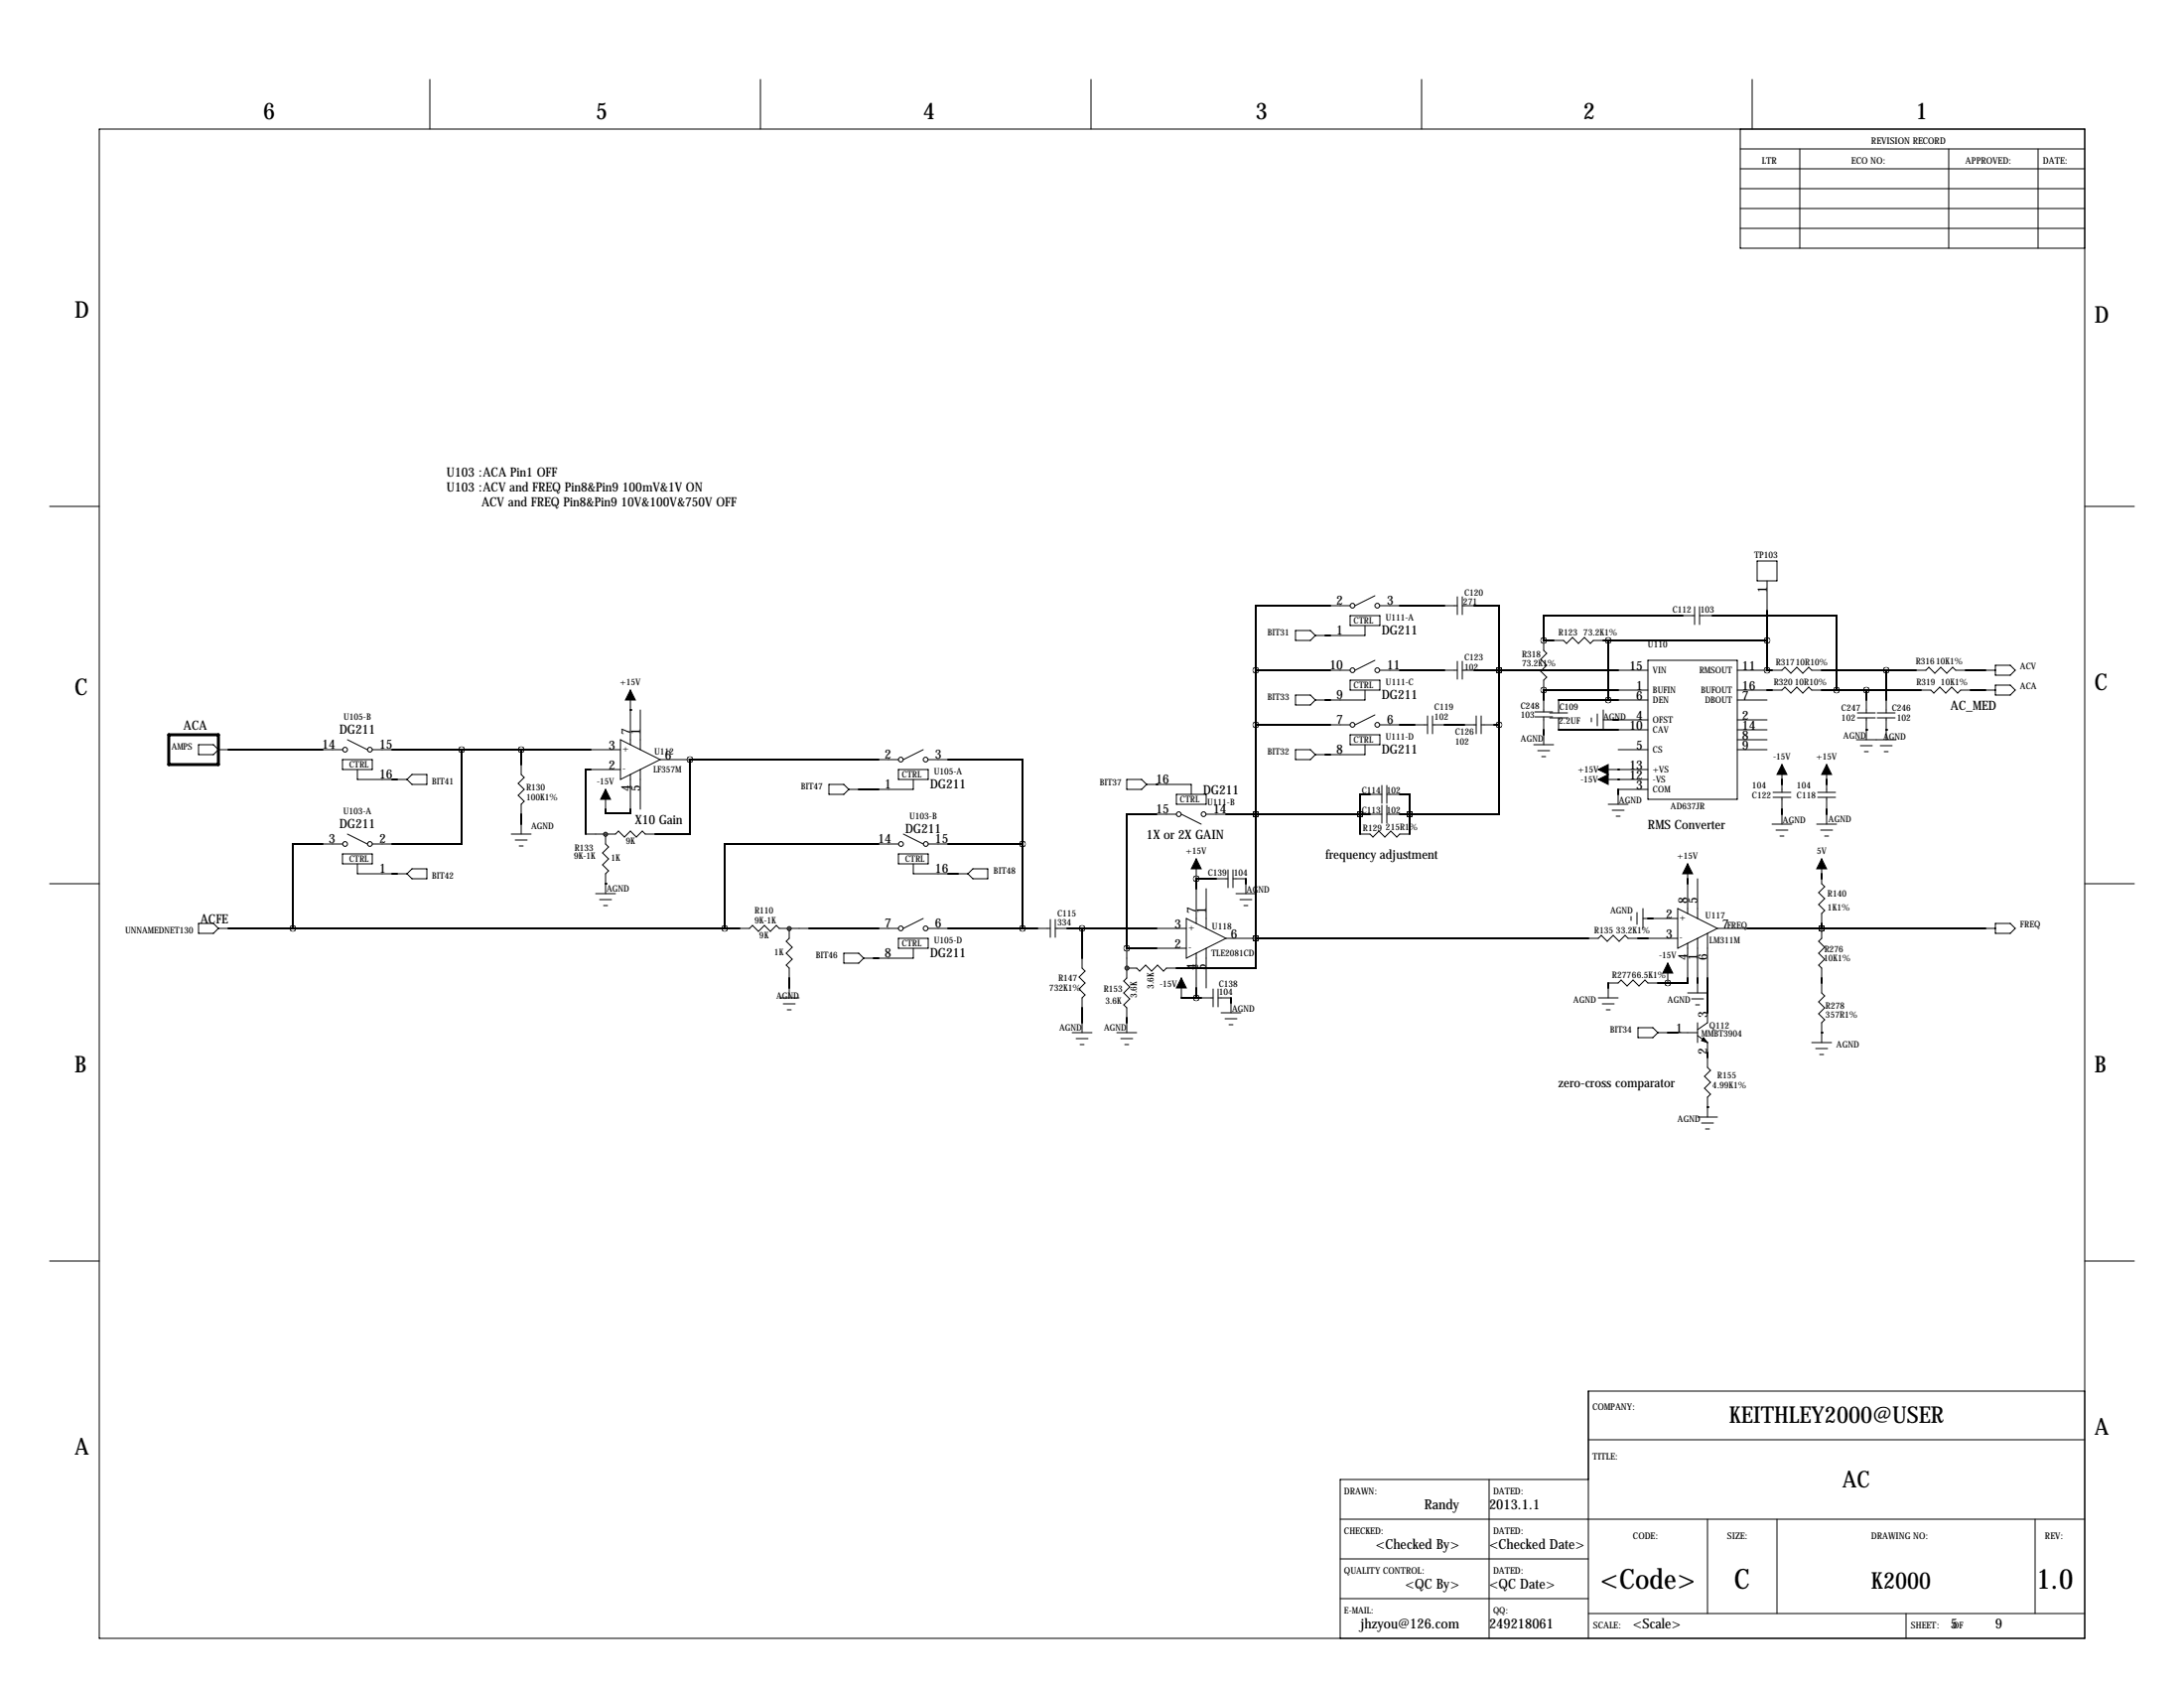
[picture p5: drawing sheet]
<svg xmlns="http://www.w3.org/2000/svg" width="559mm" height="432mm" viewBox="0 0 559 432" stroke-linecap="round" stroke-linejoin="round" font-family="sans-serif">
<g fill="none" stroke="#000" stroke-width=".25">
<path d="M25.4 33h508v386.1h-508zM110 20.3v12.7M194.6 20.3v12.7M279.1 20.3v12.7M363.7 20.3v12.7M445.3 38.1h88.1M445.3 33v30.5h88.1M448.3 20.3v12.7M460.5 38.1v25.4M498.6 38.1v25.4M521.5 38.1v25.4M445.3 48.3h88.1"/>
<path d="M445.3 43.2h88.1M445.3 53.3h88.1M445.3 58.4h88.1M12.7 129.5h12.7M533.4 129.5h12.7M340.4 154.9h5M345.4 157.5h7.7v2.5h-7.7zM351.8 152.4l-5.1 2.5M353.1 154.9h5M369.6 154.9h3.3M372.9 152.7v4.5M374.1 154.9h3.1"/>
<path d="M374.1 152.7v4.5M430.5 157.5h3.1M433.6 155.2v4.6M434.8 157.5h3.3M434.8 155.2v4.6M449.6 143.5h5.1v5.1h-5.1zM452.1 148.6v7.6M161.3 176.5v14M331.5 161.3h3.8l1.2 1.3-1.2 1.2h-3.8zM331.5 177.8h3.8l1.2 1.3-1.2 1.2h-3.8zM336.5 179.1h2.6M336.5 162.6h2.6"/>
<path d="M340.4 171.4h5M345.4 174h7.7v2.5h-7.7zM349.2 176.5v2.6h-8.8M349.2 160v2.6h-8.8M351.8 168.9l-5.1 2.5M353.1 171.4h5M369.6 171.4h3.3M372.9 169.2v4.5M374.1 171.4h3.1M374.1 169.2v4.5M395 163.8v2.6l.7 .7-1.5 1.6 1.5 1.5-1.5 1.5 1.5 1.5-.7 .8v2.5M395 179.1v3"/>
<path d="M397.5 163.8h2.5l.8 .8 1.5-1.5 1.6 1.5 1.5-1.5 1.5 1.5 .8-.8h2.5M398.8 179.1v3.3M414 176.5h7.6M414 171.4h7.6M414 179.1h7.6M421.6 168.9h22.9v35.6h-22.9zM444.5 176.5h7.6M444.5 171.4h7.6M444.5 179.1h7.6M453.4 176.5h2.5l.8-.7 1.5 1.5 1.5-1.5 1.6 1.5 1.5-1.5 .7 .7h2.6M453.4 171.4h2.5l.8-.7 1.5 1.5 1.5-1.5 1.6 1.5 1.5-1.5 .7 .7h2.6M477.5 179.1v3.3"/>
<path d="M482.6 179.1v3.3M490.2 171.4h2.6l.7-.7 1.5 1.5 1.6-1.5 1.5 1.5 1.5-1.5 .8 .7h2.5M491.5 176.5h2.5l.8 .8 1.5-1.5 1.5 1.5 1.6-1.5 1.5 1.5 .7-.8h2.6M508 176.5h2.5M508 171.4h2.5M510.5 175.3h3.8l1.3 1.2-1.3 1.3h-3.8zM510.5 170.2h3.8l1.3 1.2-1.3 1.3h-3.8zM50.8 190.5h3.8l1.3 1.3-1.3 1.2h-3.8zM55.9 191.8h2.5M82.5 191.8h5.1M87.6 194.3h7.6v2.5h-7.6zM88.9 189.2l5.1 2.6"/>
<path d="M91.4 196.8v2.6h8.9M95.2 191.8h5.1M101.6 199.4h2.5M105.4 198.1h3.8v2.6h-3.8l-1.3-1.3zM133.3 195.6v2.5l.8 .8-1.5 1.5 1.5 1.5-1.5 1.6 1.5 1.5-.8 .7v2.6M151.1 191.8h7.6M151.1 196.8h7.6M158.7 189.2l10.2 5.1-10.2 5.1zM161.3 198.1v8.9M163.8 181.6v10.2M163.8 196.8v10.2M168.9 194.3h7.6"/>
<path d="M224.8 194.3h5.1M229.9 196.8h7.6v2.6h-7.6zM233.7 199.4v2.5h-8.9M236.2 191.8l-5.1 2.5M237.5 194.3h5.1M288.3 199.4h3.8l1.3 1.3-1.3 1.2h-3.8zM331.5 191.8h3.8l1.2 1.2-1.2 1.3h-3.8zM336.5 193h2.6M340.4 185.4h5M345.4 188h7.7v2.5h-7.7zM349.2 190.5v2.5h-8.8M351.8 182.9l-5.1 2.5"/>
<path d="M353.1 185.4h5M361.9 185.4h3.4M365.3 183.1v4.6M366.5 185.4h3.1M366.5 183.1v4.6M374.6 185.4h3.1M377.7 183.1v4.6M379 185.4h3.3M379 183.1v4.6M392.4 190.5h5.1M392.7 183.4h4.6M392.7 182.1h4.6"/>
<path d="M393.4 192h3.1M394.5 193.5h1M395 183.4v3.3M395 188v2.5M396.5 182.4h4.6M396.5 183.6h4.6M398.8 183.6v3.1M407.2 183.6v1.1M408.7 182.6v3.1M408.9 196.8h12.7M408.9 199.4h12.7M410.2 184.1h2.5"/>
<path d="M410.2 181.6v5.1M414 191.8h7.6M414 184.1h7.6M414 186.7h7.6M444.5 191.8h7.6M444.5 184.1h7.6M444.5 189.2h7.6M444.5 186.7h7.6M455.9 195.6v7.1M467.4 195.6v7.1M475 189.2h10.1M475.2 182.4h4.6"/>
<path d="M475.2 183.6h4.6M476 190.8h3M477 192.3h1M477.5 183.6v5.6M480.3 182.4h4.6M480.3 183.6h4.6M481.1 190.8h3M482.1 192.3h1M482.6 183.6v5.6M82.5 215.9h5.1M87.6 218.4h7.6v2.6h-7.6zM88.9 213.4l5.1 2.5"/>
<path d="M95.2 215.9h5.1M130.8 213.4h5.1M131.8 214.9h3.1M132.8 216.4h1.1M133.3 210.8v2.6M149.9 213.4h7.6l.7-.8 1.6 1.5 1.5-1.5 1.5 1.5 1.5-1.5 .8 .8h2.5M154.9 213.4v2.5l.8 .8-1.5 1.5 1.5 1.5-1.5 1.5 1.5 1.6-.8 .7v5.1M154.9 201.9v5.1M212.1 200.7h3.8l1.3 1.2-1.3 1.3h-3.8zM217.2 201.9h2.5M224.8 215.9h5.1M229.9 218.4h7.6v2.6h-7.6z"/>
<path d="M231.1 213.4l5.1 2.5M237.5 215.9h5.1M293.4 200.7h11.4v2.5M295.9 208.3h5.1M301 203.2h7.6v2.5h-7.6zM302.3 208.3l5 2.5M306.1 219.7v5.1M308.6 208.3h5.1M348 213.4h2.5l.8 .7 1.5-1.5 1.5 1.5 1.6-1.5 1.5 1.5 .7-.7h2.6M350.5 208.3h3.1M350.5 203.2h3.1M353.6 200.9v4.6"/>
<path d="M353.6 206v4.6M354.8 208.3h3.3M354.8 200.9v4.6M354.8 206v4.6M354.8 203.2h3.3M411.5 205.7h5.1M412.5 207.3h3M413.5 208.8h1M414 201.9h7.6M414 203.2v2.5M453.4 210.8h5.1M453.6 202.7h4.6"/>
<path d="M453.6 204h4.6M454.4 212.3h3.1M455.4 213.9h1M455.9 204v3M455.9 208.3v2.5M464.8 210.8h5.1M465.1 202.7h4.5M465.1 204h4.5M465.8 212.3h3.1M466.1 219.7v6.4l.8 .7-1.6 1.5 1.6 1.6-1.6 1.5 1.6 1.5-.8 .8v2.5M466.9 213.9h1M467.4 204v3"/>
<path d="M467.4 208.3v2.5M12.7 226.1h12.7M50.8 236.2h3.8l1.3 1.3-1.3 1.3h-3.8zM55.9 237.5h2.5M91.4 221v2.5h8.9M101.6 223.5h2.5M105.4 222.2h3.8v2.6h-3.8l-1.3-1.3zM152.4 228.6h5.1M153.4 230.1h3.1M154.4 231.6h1M189.2 237.5h2.6l.7-.8 1.6 1.6 1.5-1.6 1.5 1.6 1.5-1.6 .8 .8h7.6M201.9 237.5v2.5l-.7 .8 1.5 1.5-1.5 1.5 1.5 1.6-1.5 1.5 .7 .7v2.6"/>
<path d="M224.8 237.5h5.1M233.7 221v2.5h8.9M236.2 234.9l-5.1 2.6M237.5 237.5h5.1M245.1 223.5h2.5M248.9 222.2h3.8v2.6h-3.8l-1.3-1.3zM265.4 237.5h3.3M268.7 235.2v4.6M270 237.5h3M270 235.2v4.6M295.9 237.5h7.6M303.5 234.9l10.2 5.1-10.2 5.1z"/>
<path d="M306.1 227.3v8.9M308.6 227.3v10.2M311.1 224.8h3.1M314.2 222.5v4.6M315.5 224.8h3.3M315.5 222.5v4.6M316.2 228.6h5.1M317.2 230.1h3.1M318.3 231.6h1M318.8 226.1v2.5M417.3 234.4v1.1M418.8 233.4v3.1"/>
<path d="M420.4 234.9h8.9M420.4 232.4v5.1M429.3 232.4l10.1 5.1-10.1 5.1zM431.8 221v12.7M434.3 224.8v10.1M436.9 238.8v11.4M439.4 237.5h7.6M466.1 237.5v2.5l-.8 .8 1.6 1.5-1.6 1.5 1.6 1.6-1.6 1.5 .8 .7v2.6M508 237.5h2.5M510.5 236.2h3.8l1.3 1.3-1.3 1.3h-3.8zM533.4 226.1h12.7M199.4 255.3h5.1"/>
<path d="M200.4 256.8h3.1M201.4 258.3h1M201.9 252.7v2.6M215.9 243.8h3.8l1.3 1.3-1.3 1.3h-3.8zM221 245.1h2.5M229.9 240h7.6v2.6h-7.6zM233.7 242.6v2.5h-8.9M276.9 245.1v2.5l.7 .8-1.5 1.5 1.5 1.6-1.5 1.5 1.5 1.5-.7 .8v2.5M288.3 247.6h2.5l.8 .8 1.5-1.5 1.5 1.5 1.6-1.5 1.5 1.5 .7-.8h2.6M288.3 242.6v7.6l-.8 .8 1.6 1.5-1.6 1.5 1.6 1.5-1.6 1.5 .8 .8v2.5M295.9 242.6h7.6M302.3 250.2v5.1"/>
<path d="M306.1 243.8v8.9M307.3 255.3h3.1M308.6 242.6v10.1M310.4 253v4.6M311.7 255.3h3.3M311.7 253v4.6M312.4 259.1h5.1M313.7 240h7.6M315 256.5v2.6M406.4 240h2.5l.8-.7 1.5 1.5 1.5-1.5 1.6 1.5 1.5-1.5 .8 .7h2.5M408.9 255.3h5.1M410 256.8h3"/>
<path d="M411 258.3h1M411.5 251.5h2.5l.8-.8 1.5 1.5 1.5-1.5 1.6 1.5 1.5-1.5 .7 .8h2.6M411.5 252.7v2.6M421.6 240h7.7M426.7 246.4v5.1M431.8 241.3v8.9M431.8 254h5.1M432.8 255.5h3.1M433.8 257h1M434.3 240v10.2M434.3 251.5v2.5M436.9 259.1v2.5l-2.6 1.8"/>
<path d="M466.1 251.5v2.5l.8 .8-1.6 1.5 1.6 1.5-1.6 1.5 1.6 1.6-.8 .7v5.1M274.3 264.2h5.1M275.3 265.7h3.1M276.4 267.2h1M276.9 261.6v2.6M285.8 264.2h5M286.8 265.7h3M287.8 267.2h1M288.3 261.6v2.6M313.4 260.6h3.1M314.5 262.1h1M419.1 262.9h3.8l1.3 1.3-1.3 1.2h-3.8z"/>
<path d="M424.2 264.2h2.5M429.3 264.2h5M434.3 264.9l2.6 1.8v2.5M434.3 261.6v5.1M436.9 270.5v2.5l.7 .8-1.5 1.5 1.5 1.6-1.5 1.5 1.5 1.5-.7 .8v5.1M463.5 266.7h5.1M464.6 268.2h3M465.6 269.7h1M434.3 285.8h5.1M435.4 287.3h3M436.4 288.8h1M12.7 322.6h12.7"/>
<path d="M533.4 322.6h12.7M533.4 355.9h-127v63.2M381 378.5v40.6M406.4 368.3h127M406.4 378.5h-63.5v40.6M342.9 388.6h190.5M342.9 398.8h63.5M436.9 388.6v24.1M454.7 388.6v24.1M520.7 388.6v24.1M342.9 408.9h63.5M406.4 412.7h127"/>
<path d="M487.7 412.7v6.4"/>
<circle cx="346" cy="154.9" r=".61"/>
<circle cx="352.4" cy="154.9" r=".61"/>
<circle cx="346" cy="171.4" r=".61"/>
<circle cx="352.4" cy="171.4" r=".61"/>
<circle cx="88.3" cy="191.8" r=".61"/>
<circle cx="94.6" cy="191.8" r=".61"/>
<circle cx="230.5" cy="194.3" r=".61"/>
<circle cx="236.8" cy="194.3" r=".61"/>
<circle cx="346" cy="185.4" r=".61"/>
<circle cx="352.4" cy="185.4" r=".61"/>
<circle cx="88.3" cy="215.9" r=".61"/>
<circle cx="94.6" cy="215.9" r=".61"/>
<circle cx="154.9" cy="213.4" r=".51"/>
<circle cx="230.5" cy="215.9" r=".61"/>
<circle cx="236.9" cy="215.9" r=".61"/>
<circle cx="301.6" cy="208.3" r=".61"/>
<circle cx="307.9" cy="208.3" r=".61"/>
<circle cx="201.9" cy="237.5" r=".51"/>
<circle cx="230.5" cy="237.5" r=".61"/>
<circle cx="236.8" cy="237.5" r=".61"/>
<circle cx="288.3" cy="247.6" r=".51"/>
</g>
<path d="M43.2 188h12.7v7.6h-12.7z" fill="none" stroke="#000" stroke-width=".76"/>
<path d="M161.3 176.5l1.3 2.6h-2.6zM408.9 196.8l2.6-1.2v2.5zM408.9 199.4l2.6-1.3v2.6zM455.9 195.6l1.3 2.5h-2.5zM467.4 195.6l1.2 2.5h-2.5zM154.9 201.9l1.3 2.6h-2.5zM306.1 219.7l1.2 2.5h-2.5zM466.1 219.7l1.3 2.5h-2.6zM431.8 221l1.3 2.5h-2.6zM302.3 250.2l1.2 2.5h-2.5zM426.7 246.4l1.3 2.5h-2.6zM435.9 265.4l1 1.3-1.5-.5z" fill="#000" stroke="#000" stroke-width=".25"/>
<g fill="none" stroke="#000" stroke-width=".51">
<path d="M340.4 154.9h-19.1v16.5M358.1 154.9h11.5M377.2 154.9h6.3v16.5M430.5 157.5h-35.5v6.3M438.1 157.5h31.8v19M452.1 156.2v15.2M321.3 171.4h19.1M321.3 171.4v68.6M339.1 179.1h1.3M339.1 162.6h1.3M358.1 171.4h11.5M377.2 171.4h36.8"/>
<path d="M383.5 171.4h.1M383.5 171.4v14M395 176.5h.1M395 163.8h.1M395 176.5v2.6M395 176.5h19M395 163.8h2.5M398.8 179.1h15.2M410.2 163.8h41.9M411.5 163.8v15.3M452.1 171.4h.1M452.1 176.5h1.3"/>
<path d="M452.1 171.4h1.3M466.1 176.5h25.4M466.1 171.4h24.1M477.5 176.5v2.6M482.6 171.4v7.7M502.9 171.4h5.1M504.2 176.5h3.8M58.4 191.8h24.1M100.3 191.8h50.8M100.3 199.4h1.3M118.1 191.8v24.1h-17.8M133.3 191.8v3.8"/>
<path d="M151.1 196.8h-1.2v16.6M161.3 181.6h.1M176.5 194.3v19.1h-8.9M176.5 194.3h.1M176.5 194.3h48.3M242.6 194.3h19v21.6M321.3 185.4h19.1M339.1 193h1.3M358.1 185.4h3.8M369.6 185.4h5M382.3 185.4h1.2M383.5 185.4v22.9h-22.8"/>
<path d="M395 186.7v1.3M398.8 186.7h15.2M412.7 184.1h1.3M414 196.8h.1M414 199.4h.1M455.9 199.4v1.3M467.4 199.4v1.3M477.5 186.7h.1M482.6 186.7h.1M82.5 215.9h-7.6v21.6M133.3 208.3v2.5M154.9 207v1h6.4v-1"/>
<path d="M219.7 201.9h5.1M224.8 215.9h-39.4v21.6M242.6 215.9h19M261.6 215.9v21.6M295.9 200.7h.1M295.9 208.3h-7.6v34.3M313.7 208.3h36.8M321.3 208.3h.1M348 208.3h.1M348 208.3v5.1M350.5 203.2h-2.5v5.1M358.1 203.2h2.6v5.1"/>
<path d="M358.1 208.3h2.6M360.7 208.3h.1M360.7 208.3v5.1M414 201.9v1.3M455.9 207v1.3M467.4 207v1.3M58.4 237.5h130.8M100.3 223.5h1.3M154.9 226.1h.1M207 237.5h17.8M242.6 237.5h22.8M242.6 223.5h2.5"/>
<path d="M273 237.5h22.9M276.9 237.5v7.6M306.1 224.8h.1M306.1 224.8v2.5M306.1 224.8h5M318.8 224.8v1.3M421.6 234.9h1.3M431.8 224.8v1.3M447 237.5h61M466.1 237.5h.1M466.1 223.5v1.3M466.1 236.2v1.3"/>
<path d="M201.9 250.2v2.5M223.5 245.1h1.3M276.9 257.8v3.8M288.3 242.6h.1M288.3 242.6h7.6M302.3 255.3h5M306.1 252.7v2.6M315 255.3v1.2M321.3 240v7.6h-20.3M321.3 240h.1M321.3 240h85.1M411.5 251.5v1.2"/>
<path d="M419.1 240h2.5M424.2 251.5h2.5M426.7 251.5h.1M431.8 250.2v1.3h-5.1M434.3 250.2v1.3M436.9 250.2v8.9M466.1 250.2v1.3M288.3 260.3v1.3M426.7 264.2h2.6M436.9 269.2v1.3M466.1 264.2h.1M436.9 283.2h.1"/>
</g>
<path d="M347.9 208.3a.05 .05 0 0 0 .1 0 .05 .05 0 0 0-.1 0zM482.5 171.4a.1 .1 0 0 0 .2 0 .1 .1 0 0 0-.2 0zM452.1 171.4a.05 .05 0 0 0 .1 0 .05 .05 0 0 0-.1 0zM394.9 176.5a.05 .05 0 0 0 .1 0 .05 .05 0 0 0-.1 0zM452.1 163.8a.05 .05 0 0 0 .1 0 .05 .05 0 0 0-.1 0zM411.4 179.1a.06 .06 0 0 0 .1 0 .06 .06 0 0 0-.1 0zM466 237.5a.05 .05 0 0 0 .1 0 .05 .05 0 0 0-.1 0zM466 237.5a.05 .05 0 0 0 .1 0 .05 .05 0 0 0-.1 0zM176.5 194.3a.05 .05 0 0 0 .1 0 .05 .05 0 0 0-.1 0zM426.7 251.5a.05 .05 0 0 0 .1 0 .05 .05 0 0 0-.1 0zM306 224.8a.05 .05 0 0 0 .1 0 .05 .05 0 0 0-.1 0zM306 255.3a.05 .05 0 0 0 .1 0 .05 .05 0 0 0-.1 0zM276.8 237.5a.06 .06 0 0 0 .1 0 .06 .06 0 0 0-.1 0zM321.3 240a.05 .05 0 0 0 .1 0 .05 .05 0 0 0-.1 0zM347.9 208.3a.05 .05 0 0 0 .1 0 .05 .05 0 0 0-.1 0zM288.2 242.6a.05 .05 0 0 0 .1 0 .05 .05 0 0 0-.1 0zM469.8 176.5a.1 .1 0 0 0 .2 0 .1 .1 0 0 0-.2 0zM477.5 176.5a.05 .05 0 0 0 .1 0 .05 .05 0 0 0-.1 0zM411.4 163.8a.06 .06 0 0 0 .1 0 .06 .06 0 0 0-.1 0zM394.9 163.8a.05 .05 0 0 0 .1 0 .05 .05 0 0 0-.1 0zM321.3 240a.05 .05 0 0 0 .1 0 .05 .05 0 0 0-.1 0zM383.5 185.4a.05 .05 0 0 0 .1 0 .05 .05 0 0 0-.1 0zM383.5 171.5a.05 .05 0 0 0 .1 0 .05 .05 0 0 0-.1 0zM321.3 171.5a.05 .05 0 0 0 .1 0 .05 .05 0 0 0-.1 0zM321.3 185.4a.05 .05 0 0 0 .1 0 .05 .05 0 0 0-.1 0zM321.3 208.3a.05 .05 0 0 0 .1 0 .05 .05 0 0 0-.1 0zM133.3 191.8a.05 .05 0 0 0 .1 0 .05 .05 0 0 0-.1 0zM74.9 237.5a.06 .06 0 0 0 .1 0 .06 .06 0 0 0-.1 0zM383.5 171.5a.05 .05 0 0 0 .1 0 .05 .05 0 0 0-.1 0zM321.3 208.3a.05 .05 0 0 0 .1 0 .05 .05 0 0 0-.1 0zM360.6 208.3a.05 .05 0 0 0 .1 0 .05 .05 0 0 0-.1 0zM360.6 208.3a.05 .05 0 0 0 .1 0 .05 .05 0 0 0-.1 0zM185.4 237.5a.05 .05 0 0 0 .1 0 .05 .05 0 0 0-.1 0zM118.1 191.8a.05 .05 0 0 0 .1 0 .05 .05 0 0 0-.1 0zM261.6 215.9a.05 .05 0 0 0 .1 0 .05 .05 0 0 0-.1 0zM261.6 237.5a.05 .05 0 0 0 .1 0 .05 .05 0 0 0-.1 0z" fill="#000" stroke="#000" stroke-width="1.5"/>
<g font-size="7.1">
<text x="409.4" y="406.4">&lt;Code&gt;</text>
<text x="443.7" y="406.4">C</text>
<text x="521.1" y="406.4">1.0</text>
</g>
<g font-size="5.9">
<text x="67.3" y="30.5">6</text>
<text x="152.4" y="30.5">5</text>
<text x="236.2" y="30.5">4</text>
<text x="321.3" y="30.5">3</text>
<text x="405.1" y="30.5">2</text>
<text x="490.2" y="30.5">1</text>
<text x="19" y="81.3">D</text>
<text x="535.9" y="82.6">D</text>
<text x="19" y="177.8">C</text>
<text x="535.9" y="176.5">C</text>
<text x="19" y="274.3">B</text>
<text x="535.9" y="274.3">B</text>
<text x="442.4" y="364">KEITHLEY2000@USER</text>
<text x="535.9" y="367">A</text>
<text x="19" y="372.1">A</text>
<text x="471.4" y="380.5">AC</text>
<text x="478.8" y="406.4">K2000</text>
</g>
<g font-size="3.6">
<text x="364.4" y="386.1">Randy</text>
<text x="381" y="386.1">2013.1.1</text>
<text x="352" y="396.2">&lt;Checked By&gt;</text>
<text x="381" y="396.2">&lt;Checked Date&gt;</text>
<text x="359.5" y="406.4">&lt;QC By&gt;</text>
<text x="381" y="406.4">&lt;QC Date&gt;</text>
<text x="348.1" y="416.5">jhzyou@126.com</text>
<text x="381" y="416.5">249218061</text>
<text x="417.8" y="416.5">&lt;Scale&gt;</text>
<text x="499.1" y="416.5">5</text>
<text x="510.5" y="416.5">9</text>
</g>
<g font-size="3.3">
<text x="114.3" y="121.9">U103 :ACA Pin1 OFF</text>
<text x="114.3" y="125.7">U103 :ACV and FREQ Pin8&amp;Pin9 100mV&amp;1V ON</text>
<text x="123.2" y="129.5">ACV and FREQ Pin8&amp;Pin9 10V&amp;100V&amp;750V OFF</text>
<text x="342" y="154.6">2</text>
<text x="354.8" y="154.6">3</text>
<text x="452.1" y="151.6" transform="rotate(-90 452.1 151.6)">1</text>
<text x="342" y="162.2">1</text>
<text x="353.5" y="162.3">DG211</text>
<text x="340.3" y="171.1">10</text>
<text x="354.8" y="171.1">11</text>
<text x="417" y="171.5">15</text>
<text x="445.8" y="171.5">11</text>
<text x="342" y="178.7">9</text>
<text x="353.5" y="178.8">DG211</text>
<text x="418.7" y="176.5">1</text>
<text x="418.7" y="179.1">6</text>
<text x="445.8" y="179.1">7</text>
<text x="445.8" y="176.5">16</text>
<text x="342" y="185.1">7</text>
<text x="354.8" y="185.1">6</text>
<text x="418.7" y="184.1">4</text>
<text x="445.8" y="184.1">2</text>
<text x="499.1" y="181.6">AC_MED</text>
<text x="47" y="186.7">ACA</text>
<text x="82.5" y="191.4">14</text>
<text x="86.8" y="187.7">DG211</text>
<text x="97" y="191.4">15</text>
<text x="155.8" y="191.8">3</text>
<text x="161.3" y="188" transform="rotate(-90 161.3 188)">7</text>
<text x="163.8" y="188" transform="rotate(-90 163.8 188)">1</text>
<text x="417" y="186.7">10</text>
<text x="418.7" y="191.8">5</text>
<text x="445.8" y="189.2">8</text>
<text x="445.8" y="191.8">9</text>
<text x="445.8" y="186.7">14</text>
<text x="155.8" y="196.8">2</text>
<text x="170.2" y="194.3">6</text>
<text x="226.4" y="194">2</text>
<text x="239.3" y="194">3</text>
<text x="342" y="192.7">8</text>
<text x="353.5" y="192.8">DG211</text>
<text x="417" y="196.8">13</text>
<text x="97" y="199">16</text>
<text x="161.3" y="202.4" transform="rotate(-90 161.3 202.4)">4</text>
<text x="163.8" y="202.4" transform="rotate(-90 163.8 202.4)">5</text>
<text x="226.4" y="201.6">1</text>
<text x="237.9" y="201.7">DG211</text>
<text x="295.8" y="200.3">16</text>
<text x="307.8" y="203.2">DG211</text>
<text x="417" y="199.4">12</text>
<text x="418.7" y="201.9">3</text>
<text x="295.8" y="207.9">15</text>
<text x="310.4" y="207.9">14</text>
<text x="84.2" y="215.5">3</text>
<text x="86.8" y="211.9">DG211</text>
<text x="97" y="215.5">2</text>
<text x="162.6" y="210.8">X10 Gain</text>
<text x="224.7" y="215.5">14</text>
<text x="231.6" y="213.1">DG211</text>
<text x="239.3" y="215.5">15</text>
<text x="293.4" y="214.6">1X or 2X GAIN</text>
<text x="421.6" y="212.1">RMS Converter</text>
<text x="339.1" y="219.7">frequency adjustment</text>
<text x="97" y="223.2">1</text>
<text x="239.3" y="223.2">16</text>
<text x="306.1" y="233.7" transform="rotate(-90 306.1 233.7)">7</text>
<text x="308.6" y="233.7" transform="rotate(-90 308.6 233.7)">1</text>
<text x="431.8" y="231.1" transform="rotate(-90 431.8 231.1)">8</text>
<text x="434.3" y="231.1" transform="rotate(-90 434.3 231.1)">5</text>
<text x="51.2" y="236.2">ACFE</text>
<text x="226.4" y="237.1">7</text>
<text x="239.3" y="237.1">6</text>
<text x="300.6" y="237.5">3</text>
<text x="426.3" y="234.9">2</text>
<text x="440.7" y="237.5">7</text>
<text x="226.4" y="244.8">8</text>
<text x="237.9" y="244.9">DG211</text>
<text x="300.6" y="242.6">2</text>
<text x="315" y="240">6</text>
<text x="426.3" y="240">3</text>
<text x="431.8" y="245.5" transform="rotate(-90 431.8 245.5)">4</text>
<text x="434.3" y="245.5" transform="rotate(-90 434.3 245.5)">1</text>
<text x="436.9" y="245.5" transform="rotate(-90 436.9 245.5)">6</text>
<text x="306.1" y="248.1" transform="rotate(-90 306.1 248.1)">4</text>
<text x="308.6" y="248.1" transform="rotate(-90 308.6 248.1)">5</text>
<text x="436.9" y="260.3" transform="rotate(-90 436.9 260.3)">3</text>
<text x="428.8" y="264.2">1</text>
<text x="436.9" y="269.7" transform="rotate(-90 436.9 269.7)">2</text>
<text x="398.8" y="278.1">zero-cross comparator</text>
</g>
<g font-size="2.4">
<text x="450.8" y="41.9">LTR</text>
<text x="473.7" y="41.9">ECO NO:</text>
<text x="478.8" y="36.8">REVISION RECORD</text>
<text x="502.9" y="41.9">APPROVED:</text>
<text x="522.7" y="41.9">DATE:</text>
<text x="407.4" y="360.7">COMPANY:</text>
<text x="407.4" y="373.4">TITLE:</text>
<text x="343.9" y="382.3">DRAWN:</text>
<text x="382" y="382.3">DATED:</text>
<text x="343.9" y="392.4">CHECKED:</text>
<text x="382" y="392.4">DATED:</text>
<text x="417.8" y="393.7">CODE:</text>
<text x="442" y="393.7">SIZE:</text>
<text x="478.8" y="393.7">DRAWING NO:</text>
<text x="523.2" y="393.7">REV:</text>
<text x="343.9" y="402.6">QUALITY CONTROL:</text>
<text x="382" y="402.6">DATED:</text>
<text x="407.7" y="416.6">SCALE:</text>
<text x="488.9" y="416.6">SHEET:</text>
<text x="499.7" y="416.6">OF</text>
</g>
<g font-size="2.3">
<text x="448.9" y="142.8">TP103</text>
<text x="374.4" y="154.7">271</text>
<text x="374.6" y="152.4">C120</text>
<text x="346.4" y="159.6">CTRL</text>
<text x="354.5" y="158.8">U111-A</text>
<text x="427.9" y="156.8">C112</text>
<text x="435.1" y="156.8">103</text>
<text x="324.3" y="162.6">BIT31</text>
<text x="398.8" y="162.6">R123</text>
<text x="405.1" y="162.6">73.2K1%</text>
<text x="421.6" y="165.6">U110</text>
<text x="374.6" y="168.9">C123</text>
<text x="374.6" y="171.5">102</text>
<text x="389.4" y="168.2">R318</text>
<text x="389.4" y="170.5">73.2K1%</text>
<text x="422.9" y="172.3">VIN</text>
<text x="434.8" y="172.3">RMSOUT</text>
<text x="454.4" y="170.3">R31710R10%</text>
<text x="490.2" y="170">R31610K1%</text>
<text x="516.9" y="171.2">ACV</text>
<text x="158.7" y="175.3">+15V</text>
<text x="324.3" y="179.1">BIT33</text>
<text x="346.4" y="176.1">CTRL</text>
<text x="354.6" y="175.3">U111-C</text>
<text x="422.9" y="177.3">BUFIN</text>
<text x="422.9" y="179.9">DEN</text>
<text x="435.2" y="177.3">BUFOUT</text>
<text x="436.2" y="179.9">DBOUT</text>
<text x="453.8" y="175.3">R32010R10%</text>
<text x="490.3" y="175.3">R319</text>
<text x="496.6" y="175.3">10K1%</text>
<text x="516.9" y="176.3">ACA</text>
<text x="87.9" y="184.1">U105-B</text>
<text x="367" y="181.6">C119</text>
<text x="367" y="184.1">102</text>
<text x="389.1" y="181.4">C248</text>
<text x="389.1" y="183.6">103</text>
<text x="398.8" y="185.3">2.2UF</text>
<text x="399" y="181.7">C109</text>
<text x="410.3" y="184.1">AGND</text>
<text x="422.9" y="185">OFST</text>
<text x="471.2" y="182">C247</text>
<text x="471.2" y="184.5">102</text>
<text x="484.1" y="182">C246</text>
<text x="485.4" y="184.5">102</text>
<text x="43.9" y="191.8">AMPS</text>
<text x="346.4" y="190.1">CTRL</text>
<text x="354.5" y="189.2">U111-D</text>
<text x="372.3" y="188">C126</text>
<text x="372.4" y="190.5">102</text>
<text x="389.1" y="189.8">AGND</text>
<text x="422.9" y="187.5">CAV</text>
<text x="471.7" y="189">AGND</text>
<text x="481.9" y="189.2">AGND</text>
<text x="89.3" y="196.4">CTRL</text>
<text x="159.3" y="197.4">-</text>
<text x="159.3" y="192.3">+</text>
<text x="167.1" y="197.6">LF357M</text>
<text x="167.4" y="193">U112</text>
<text x="324.3" y="193">BIT32</text>
<text x="403.8" y="197.6">+15V</text>
<text x="422.9" y="192.6">CS</text>
<text x="422.9" y="197.7">+VS</text>
<text x="453.7" y="194.3">-15V</text>
<text x="464.7" y="194.3">+15V</text>
<text x="110.5" y="200.7">BIT41</text>
<text x="134.6" y="202.2">R130</text>
<text x="152.7" y="200.7">-15V</text>
<text x="204.9" y="201.9">BIT47</text>
<text x="230.8" y="199">CTRL</text>
<text x="238.9" y="198.1">U105-A</text>
<text x="281.4" y="201">BIT37</text>
<text x="348.4" y="202.9">C114</text>
<text x="354.8" y="202.9">102</text>
<text x="404.4" y="200.2">-15V</text>
<text x="422.9" y="202.7">COM</text>
<text x="422.9" y="200.2">-VS</text>
<text x="448.3" y="201.8">104</text>
<text x="459.7" y="201.8">104</text>
<text x="87.8" y="208.3">U103-A</text>
<text x="134.6" y="204.7">100K1%</text>
<text x="232.7" y="209.5">U103-B</text>
<text x="301.9" y="205.2">CTRL</text>
<text x="308.9" y="206.1">U111-B</text>
<text x="348.4" y="208">C113</text>
<text x="354.8" y="208">102</text>
<text x="414.3" y="205.5">AGND</text>
<text x="427.5" y="207">AD637JR</text>
<text x="448.3" y="204.3">C122</text>
<text x="459.7" y="204.3">C118</text>
<text x="135.9" y="212.1">AGND</text>
<text x="160.2" y="215.9">9K</text>
<text x="348.7" y="212.6">R129</text>
<text x="354.6" y="212.3">215R1%</text>
<text x="456.2" y="210.6">AGND</text>
<text x="467.9" y="210.3">AGND</text>
<text x="89.3" y="220.6">CTRL</text>
<text x="146.9" y="219.7">9K-1K</text>
<text x="147" y="217.7">R133</text>
<text x="156.4" y="220.2">1K</text>
<text x="231.6" y="220.6">CTRL</text>
<text x="303.4" y="218.4">+15V</text>
<text x="429.2" y="219.7">+15V</text>
<text x="464.8" y="218.4">5V</text>
<text x="110.5" y="224.8">BIT42</text>
<text x="254.3" y="223.5">BIT48</text>
<text x="309.1" y="224.1">C139</text>
<text x="315.7" y="224.1">104</text>
<text x="155.2" y="228.1">AGND</text>
<text x="193" y="233.7">R110</text>
<text x="319" y="228.3">AGND</text>
<text x="412" y="233.7">AGND</text>
<text x="467.6" y="229.5">R140</text>
<text x="467.6" y="233">1K1%</text>
<text x="32" y="238.8">UNNAMEDNET130</text>
<text x="193" y="236.2">9K-1K</text>
<text x="270.5" y="234.5">C115</text>
<text x="270.5" y="236.8">334</text>
<text x="304" y="238">+</text>
<text x="310.1" y="237.7">U118</text>
<text x="407.9" y="238.8">R135</text>
<text x="413.5" y="238.8">33.2K1%</text>
<text x="429.8" y="235.5">+</text>
<text x="436.4" y="234.9">U117</text>
<text x="441.9" y="237.5">FREQ</text>
<text x="516.9" y="237.2">FREQ</text>
<text x="194.3" y="240">9K</text>
<text x="198.1" y="244.3">1K</text>
<text x="208.7" y="245.1">BIT46</text>
<text x="230.8" y="242.2">CTRL</text>
<text x="238.9" y="241.3">U105-D</text>
<text x="304" y="243.1">-</text>
<text x="309.9" y="244.6">TLE2081CD</text>
<text x="424.5" y="245.1">-15V</text>
<text x="429.8" y="240.5">-</text>
<text x="437.4" y="241.3">LM311M</text>
<text x="466.6" y="246">10K1%</text>
<text x="466.8" y="243.7">R276</text>
<text x="270.8" y="251">R147</text>
<text x="412.5" y="250.3">R27766.5K1%</text>
<text x="198.7" y="255.6">AGND</text>
<text x="268.5" y="253.6">732K1%</text>
<text x="282.4" y="253.8">R153</text>
<text x="282.8" y="256.9">3.6K</text>
<text x="290.8" y="255.3" transform="rotate(-90 290.8 255.3)">3.6K</text>
<text x="295.1" y="253" transform="rotate(-90 295.1 253)">3.6K</text>
<text x="296.7" y="252.5">-15V</text>
<text x="311.9" y="252.6">C138</text>
<text x="311.9" y="254.6">104</text>
<text x="402.6" y="256.5">AGND</text>
<text x="426.7" y="256.5">AGND</text>
<text x="271" y="263.7">AGND</text>
<text x="282.4" y="263.7">AGND</text>
<text x="315.2" y="258.8">AGND</text>
<text x="437.4" y="263.1">Q112</text>
<text x="467.1" y="258.2">R278</text>
<text x="467.1" y="260.4">357R1%</text>
<text x="411.9" y="264.2">BIT34</text>
<text x="435.4" y="265.2">MMBT3904</text>
<text x="469.9" y="268">AGND</text>
<text x="439.4" y="275.9">R155</text>
<text x="438.1" y="278.5">4.99K1%</text>
<text x="429.3" y="287">AGND</text>
<text x="343.9" y="412.7">E-MAIL:</text>
<text x="382" y="412.7">QQ:</text>
</g>
</svg>
